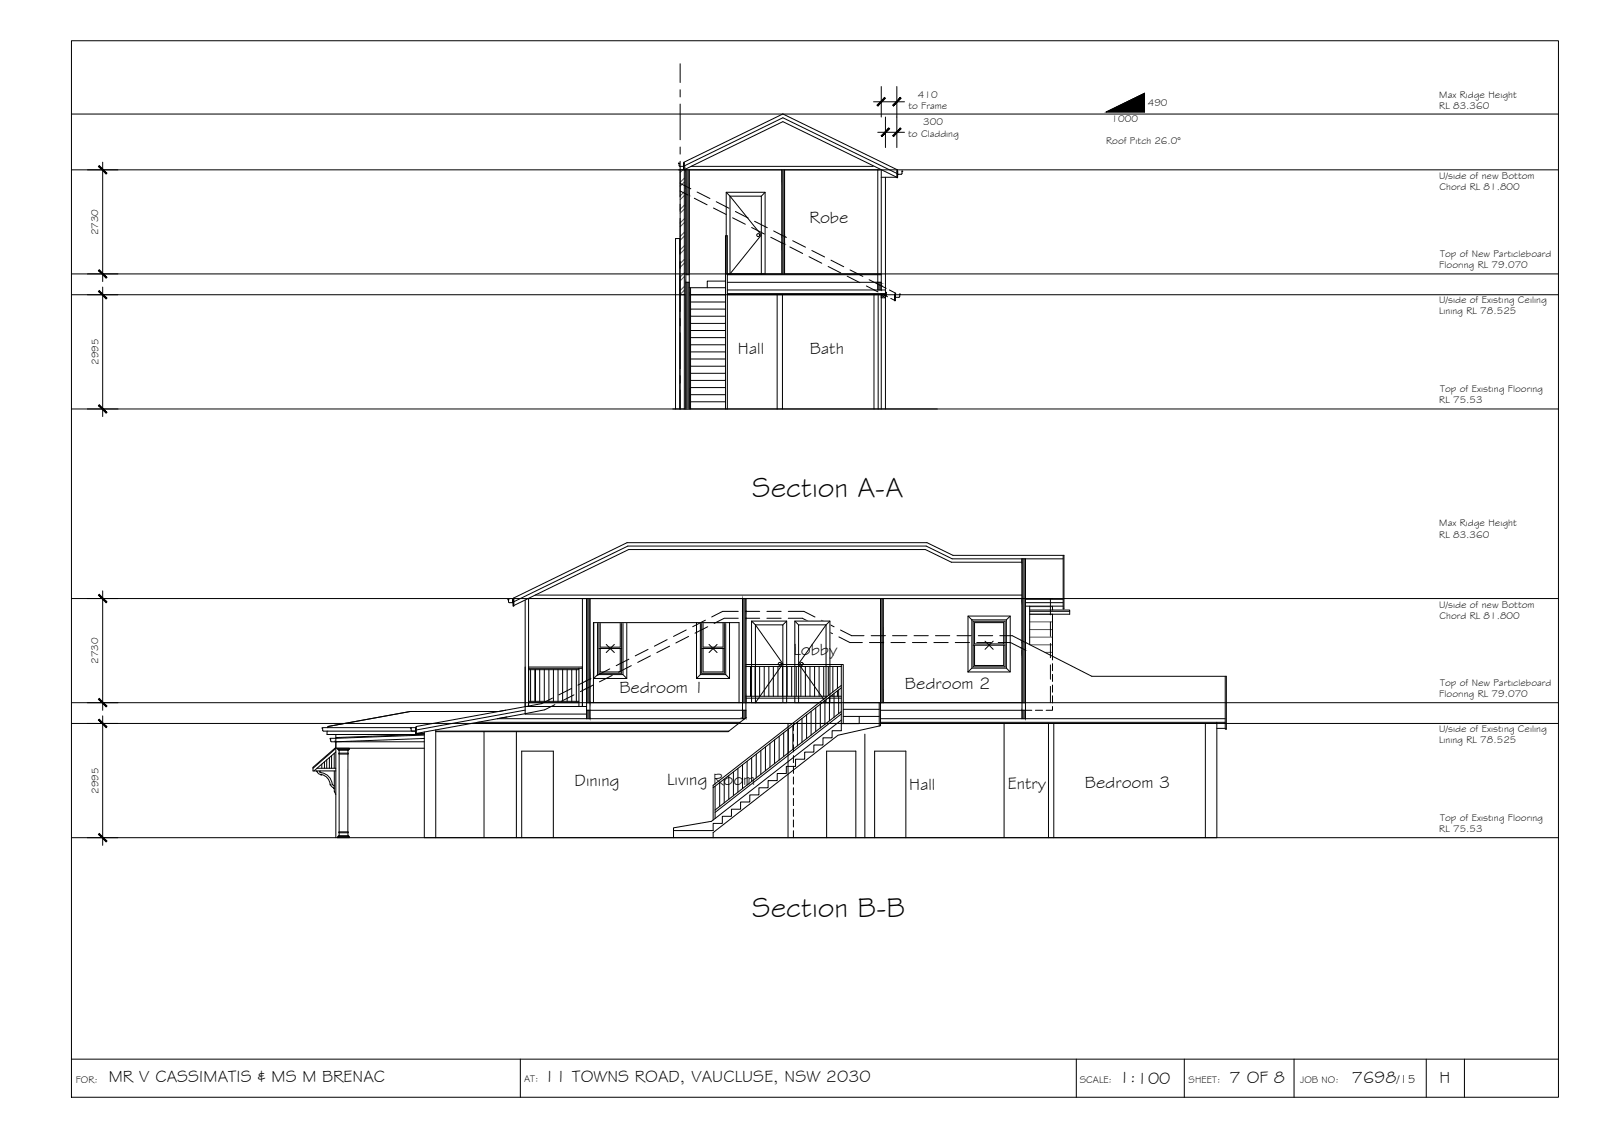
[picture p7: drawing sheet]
<svg xmlns="http://www.w3.org/2000/svg" width="420mm" height="297mm" viewBox="0 0 420 297" stroke-linecap="round" stroke-linejoin="round" font-family="sans-serif">
<!-- layer: MASK -->
<g fill="#fff" stroke="#fff" stroke-width=".26">
<path d="M151.8 175.2l.9 10v-10zM151.8 175.2l.9 10h-.9z"/>
<path d="M137.7 175.2l.9 10v-10zM137.7 175.2l.9 10h-.9z"/>
<path d="M137.7 174.9l15 .3v-.3zM137.7 174.9l15 .3h-15z"/>
<path d="M138.6 175.2l13.2 .4v-.4zM138.6 175.2l13.2 .4h-13.2z"/>
<path d="M138.6 183.9l13.2 .3v-.3zM138.6 183.9l13.2 .3h-13.2z"/>
<path d="M190.5 50.4l10.2 1v-1zM190.5 50.4l10.2 1h-10.2z"/>
<path d="M199.7 51.4l1 20.4v-20.4zM199.7 51.4l1 20.4h-1z"/>
<path d="M190.5 51.4l1 20.4v-20.4zM190.5 51.4l1 20.4h-1z"/>
<path d="M191.5 51.4l8.2 20.4v-20.4zM191.5 51.4l8.2 20.4h-8.2z"/>
<path d="M208.5 162.8l9.2 1v-1zM208.5 162.8l9.2 1h-9.2z"/>
<path d="M216.6 163.8l1.1 20.4v-20.4zM216.6 163.8l1.1 20.4h-1.1z"/>
<path d="M208.5 163.8l1 20.4v-20.4zM208.5 163.8l1 20.4h-1z"/>
<path d="M209.5 163.8l7.1 20.4v-20.4zM209.5 163.8l7.1 20.4h-7.1z"/>
<path d="M197.1 162.8l9.2 1v-1zM197.1 162.8l9.2 1h-9.2z"/>
<path d="M205.3 163.8l1 20.4v-20.4zM205.3 163.8l1 20.4h-1z"/>
<path d="M197.1 163.8l1 20.4v-20.4zM197.1 163.8l1 20.4h-1z"/>
<path d="M198.1 163.8l7.2 20.4v-20.4zM198.1 163.8l7.2 20.4h-7.2z"/>
<path d="M156.3 161.8l7.9 1.4v-1.4zM156.3 161.8l7.9 1.4h-7.9z"/>
<path d="M183.2 162l7.5 1.2v-1.2zM183.2 162l7.5 1.2h-7.5z"/>
</g>
<path d="M137.7 174.9h15v.3h-15zM137.7 175.2h.9v10h-.9zM138.6 175.2h13.2v.4h-13.2zM151.8 175.2h.9v10h-.9zM152.7 174.9h-15v.3h15M138.6 183.9h13.2v.3h-13.2z" fill="none" stroke="#fff" stroke-width=".26"/>
<!-- layer: NEWWORK -->
<g fill="none" stroke="#000" stroke-width=".26">
<path d="M178 44.5h52.9M178.1 43.4l.2 .2M178.2 42.8h-.3l.2 .2v.4M178.4 44.5v32.8M179.3 42.7v1.8h.2v-1.8h-.2v.9h-1M179.5 44.5v32.8M179.5 44.5l25.8-12.6 29.9 14.6h-4.1M179.5 43.5l25.8-12.6 29.9 14.6M179.5 42.7l-.1-.2 25.9-12.6 30.1 14.6-.2 .3M179.9 44.5v62.7M180.8 44.5v62.7M181.3 43.6h47.7"/>
<path d="M190.5 50.4l1 1M200.7 50.4l-1 1M205.1 44.5v27.3M205.8 44.5v27.3M230.2 44.5v31.5M231.1 44.5v31.5M235.4 44.8v1.8h-.2v-1.8h.2v.9l1.1-.1 .1-.5 .2-.2h-.3M179.9 71.8h.9M179.9 74h.9M179.9 72h.9M190.8 74h40.3M190.8 72h40.3"/>
<path d="M191.5 71.8h9.2v-21.4h-10.2v21.4h40.6M134.5 157.1v1.8h.2v-1.8h-.2v.9l-1.1-.1-.2-.7h.3M137.7 157.3v29.9h16.1M138.5 156.9h137.5M138.6 156.9v28.3M140.4 156h127.6M153.8 156.9v31.5M154.7 156.9v31.5M194.7 156.9v31.5M195.6 156.9v31.3l-4.6 3.6M230.9 156.9v27.3h38.1M231.6 156.9v27.3"/>
<path d="M268 146.5v41.9M268 147.4h-18.5l-6.8-3.3h-77.8l-30.2 14.7M269 146.5v41.9M269 158.9h9.8M269 158h9.8M269 157.1h9.8M270.1 159.9h10.5v1.1h-10.5M276 158.9v1M278.8 145.6v14h.2v-14h-29.1l-6.8-3.3h-78.6l-29.8 14.5v2.1M278.8 146.5h-29.1l-6.8-3.3h-78.2l-30 14.6M138.6 174.9h14.1v10.3M138.6 175.2h14.1"/>
<path d="M138.6 175.6h13.2M139.2 175.6v8.3M141.5 175.6v8.3M142.8 175.6v8.3M144 175.6v8.3M145.1 175.6v8.3M146.4 175.6v8.3M147.6 175.6v8.3M148.7 175.6v8.3M150 175.6v8.3M151.2 175.6v8.3M151.8 175.2v10"/>
<path d="M155.7 163.2v14.7h8.7v-14.7M156.7 162.5h6.7v14.4h-6.7zM156.7 176.9l-1 1M163.4 176.9l1 1M182.7 163.2v14.7h8.6v-14.7M183.7 162.5h6.6v14.4h-6.6zM183.7 176.9l-1 1M190.3 176.9l1 1M197.1 162.8l1 1M206.3 162.8l-1 1M208.5 162.8l1 1M217.7 162.8l-1.1 1"/>
<path d="M253.9 161.5h11.1v14.7h-11.1zM253.9 161.5l1 1M254.9 162.5h9v12.7h-9zM254.9 175.2l-1 1M263.9 175.2l1.1 1M265 161.5l-1.1 1M270.1 160.3h10.5M276 161v11M137.7 185.2h16.1M138.6 183.9h13.2M138.6 184.2h13.2M140.4 183.9v-8.3v8.3"/>
<path d="M153.8 184.2h66.8M153.8 186.2h41.8M155.6 184.2v-21h38.2v21M197.1 184.2v-21.4h9.2v21.4h-8.2M216.6 184.2h-8.1v-21.4h9.2v21.4M230.9 186.2h38.1"/>
</g>
<!-- layer: CEILING-FLOOR LINES -->
<path d="M18.7 29.9h390M18.7 44.5h390M18.7 77.3h390M18.7 71.8h390M18.7 107.2h390M18.7 156.9h390M18.7 184.2h390M18.7 189.7h390M18.7 219.6h390" fill="none" stroke="#000" stroke-width=".26"/>
<!-- layer: DOORS -->
<g fill="none" stroke="#000" stroke-width=".26">
<path d="M191.5 51.4l8.2 10.2-8.2 10.2v-20.4h8.2v20.4M198.1 163.8l7.2 10.2-7.2 10.2v-20.4h7.2v20.4M216.6 163.8l-7.1 10.2 7.1 10.2v-20.4h-7.1v20.4"/>
<circle cx="198.9" cy="61.6" r=".39"/>
<circle cx="204.5" cy="174.1" r=".39"/>
<circle cx="210.2" cy="174.1" r=".39"/>
</g>
<!-- layer: HATCH -->
<g fill="none" stroke="#545454" stroke-width=".26">
<path d="M179.1 44.5l-.7 .7M179.5 50.3l-1.1 1M179.5 47.7l-1.1 1.1M179.5 46.7l-1.1 1.1M179.5 53.8l-1.1 1.1M179.5 57.4l-1.1 1M179.5 51.3l-1.1 1M179.5 54.8l-1.1 1.1M179.5 58.3l-1.1 1.1M179.5 71.5l-1.1 1.1M179.5 60.9l-1.1 1.1M179.5 64.4l-1.1 1.1"/>
<path d="M179.5 68l-1.1 1.1M179.5 61.9l-1.1 1.1M179.5 65.4l-1.1 1.1M179.5 69l-1.1 1.1M179.5 75.1l-1.1 1.1M179.5 72.5l-1.1 1.1M179.5 76.1l-1.1 1.1M270.1 159h5.9M270.1 161.1h5.9M270.1 163h5.9M270.1 165.1h5.9M270.1 167h5.9"/>
<path d="M270.2 169.1h5.8M274.1 171h1.9"/>
</g>
<!-- layer: BORDER -->
<path d="M18.7 10.7h390v277h-390zM18.7 277.7h390M136.5 277.7v10M282.3 277.7v10M310.6 277.7v10M339.4 277.7v10M374.1 277.7v10M384.1 277.7v10" fill="none" stroke="#000" stroke-width=".26"/>
<!-- layer: DIMENSION -->
<g fill="none" stroke="#000" stroke-width=".26">
<path d="M229.1 26.7h8.1M230.2 34.7h7M231.1 22.7v8M232.2 30.7v8M235.2 22.7v16M22.9 44.5h8M26.9 42.5v31.3M22.9 77.3h8M22.9 71.8h8M26.9 75.3v33.9M22.9 107.2h8M22.9 156.9h8"/>
<path d="M26.9 154.9v31.3M22.9 189.7h8M22.9 184.2h8M26.9 187.7v33.9M22.9 219.6h8"/>
</g>
<!-- layer: 0 -->
<g fill="#000" stroke="#000" stroke-width=".26">
<path d="M232 25.6l-1.8 2.2 2-2zM232 25.6l-1.8 2.2-.2-.2z"/>
<path d="M233.1 33.6l-1.8 2.2 2-2zM233.1 33.6l-1.8 2.2-.2-.2z"/>
<path d="M234.1 35.6l.2 .2 1.8-2.2zM236.1 33.6l.2 .2-2 2z"/>
<path d="M234.1 27.6l.2 .2 1.8-2.2zM236.1 25.6l.2 .2-2 2z"/>
<path d="M25.8 43.6l2 2 .2-.2zM26 43.4l2 2-2.2-1.8z"/>
<path d="M26 70.7l-.2 .2 2.2 1.8zM25.8 70.9l2.2 1.8-.2 .2z"/>
<path d="M25.8 76.4l2 2 .2-.2zM26 76.2l2 2-2.2-1.8z"/>
<path d="M26 106.1l-.2 .2 2.2 1.8zM25.8 106.3l2.2 1.8-.2 .2z"/>
<path d="M25.8 156l2 2 .2-.2zM26 155.8l2 2-2.2-1.8z"/>
<path d="M26 183.1l-.2 .2 2.2 1.8zM25.8 183.3l2.2 1.8-.2 .2z"/>
<path d="M25.8 188.8l2 2 .2-.2zM26 188.6l2 2-2.2-1.8z"/>
<path d="M26 218.5l-.2 .2 2.2 1.8zM25.8 218.7l2.2 1.8-.2 .2z"/>
</g>
<!-- layer: TEXT -->
<path d="M290.2 29.4l10-4.9v4.9z" fill="#000" stroke="#000" stroke-width=".26"/>
<path d="M290.2 29.4l10-4.9v4.9z" fill="none" stroke="#000" stroke-width=".26"/>
<!-- layer: BOUNDARY -->
<g fill="none" stroke="#000" stroke-width=".26">
<path d="M178.4 16.7v4.9M178.4 23.5v1.9M178.4 27.3v9.4M178.4 38.5v1.9M178.4 42.3v9.4M178.4 53.5v1.9M178.4 57.3v9.3M178.4 68.5v1.9M178.4 72.3v9.4M178.4 83.5v1.9M178.4 87.3v9.4M178.4 98.5v1.9"/>
<path d="M178.4 102.3v4.9"/>
</g>
<!-- layer: EXISTING -->
<g fill="none" stroke="#000" stroke-width=".26">
<path d="M178.4 48.1l2.8 1.4M178.4 50.1l2 1M182.1 52l3.3 1.7M182.8 50.3l3.4 1.7M187.1 54.5l3.4 1.7M187.9 52.9l3.3 1.7M192.1 57.1l3.4 1.7M192.9 55.4l3.3 1.8M197.1 59.6l3.4 1.8M197.9 58l3.3 1.7M179.9 77.3v29.9M190.8 77.3h41.4l-1.1 .8"/>
<path d="M190.8 77.2h41.4M190.8 77h41.4M190.8 76h41.4M202.1 62.2l3.4 1.7M202.9 60.6l3.3 1.7M203.8 77.3v29.9M205.2 77.3v29.9M207.2 64.7l3.3 1.8M207.9 63.1l3.4 1.7M212.2 67.3l3.3 1.7M212.9 65.7l3.4 1.7M217.2 69.9l3.3 1.7"/>
<path d="M217.9 68.2l3.4 1.7M222.2 72.4l3.3 1.7M223 70.8l3.3 1.7M227.2 75l3.1 1.5M228 73.3l4.4 2.3M229.2 77.3v29.9M230.3 77.3v29.9M231.1 77l1.7 .8M231.7 77.3h-.6v.8h1.1v-.6v29.7M232.2 78.1l-1.1-.8v29.9M233.3 76l1.6 .9-.3 .2v1.8h.2v-1.8v.8h1.1l.3-.8h-.3M233.6 78.2l1 .5"/>
<path d="M176.5 107.2h69.3M177.2 107.2v-44.7h1.1v44.7M178.4 107.2v-29.9h1.1v29.9M154.9 177.9l-3.3 1.7M155.5 179.6l-3.3 1.7M159.9 175.4l-3.3 1.7M160.6 177.1l-3.4 1.7M164.9 172.8l-3.3 1.7M165.6 174.5l-3.4 1.7M170 170.3l-3.4 1.7M170.6 172l-3.4 1.7M175 167.7l-3.4 1.7"/>
<path d="M175.6 169.4l-3.3 1.7M180 165.2l-3.4 1.6M180.6 166.8l-3.3 1.8M185 162.6l-3.3 1.7M185.6 164.3l-3.3 1.7M193.6 162.1h-3.6l-2.7 1.3M193.6 160.3h-4.1l-2.8 1.4M195.5 160.3h3.7M195.5 162.1h3.7M201.1 160.3h3.8M201.1 162.1h3.8M206.7 160.3h4.1l2.9 1.5"/>
<path d="M206.7 162.1h3.7l2.9 1.5M215 164.4l3.3 1.7M215.4 162.6l3.4 1.7M220 167l2.9 1.5h3.3M220.4 165.2l3 1.5h3.2M228 168.5h3.8M228.5 166.7h3.7M233.7 168.5h3.7M234.1 166.7h3.8M239.3 168.5h3.7M239.7 166.7h3.8M244.9 168.5h3.8"/>
<path d="M245.3 166.7h3.8M250.5 168.5h3.8M251 166.7h3.7M256.2 168.5h3.7M256.6 166.7h3.8M261.8 168.5h3.2l4 1.9M262.2 166.7h3.3l20.8 10.6h35.3v13.9h-.3v-13.9M84.6 191.5l.2 .2M84.8 191.7h24.2M85.1 199.7v1.7M85.7 199.2v2.2M85.8 191.7v.9h23.4"/>
<path d="M86 190.8h-1.5l.1 .7M86 190.8h23M86.4 198.6v2.8M87 198.1v3.3M87.7 197.5v3.9M87.9 194.5h.1M88.1 196l-6 5.2v.9h6M88.1 192.6v27M88.1 196.2l-6 5.2M88.1 197.1l-5.8 5M88.5 196.2h3.1v.3h-3.1zM88.7 196.5l.2 .2h2.5l.1-.2"/>
<path d="M88.9 197.4v.3M88.9 197.7h2.4l-.1 20.4h-2.3zM88.9 196.8v.7h2.4M89 196.7l-.1 .1M91.2 196.7v.1M91.2 197.4v.3M91.3 196.8v.7M107.6 186.5l-21.6 4v.3M107.6 186.5h12.2M107.6 186.5l-21.6 4M109 190.8v.9l-1.1-.1-.3-.7h.3M109 190.8h.2v1.8h-.2z"/>
<path d="M111.3 194.5h-23.2v1.7h23.2M111.3 192.7l-24.8 1 .2 .1 .1 .6 1.3 .1 23.2-.9M111.3 192.5l-23.2 .9M114.3 191.4v28.2M114.3 191.7h76.9M114.3 191.8h76.7M123.6 189.7h95.9M125.3 189.4h68.8M126.9 191.8v27.8M132.6 186.2l-23.5 4.3 .1 .3M133 188l-23.8 4.3h2.1M135.4 191.8v27.8"/>
<path d="M137.7 186.2l-28.4 5.2M144.9 183l-2.9 1.5-11.2 2h-23.2M145.5 184.7l-2.6 1.4-12.4 2.3h64.8M149.9 180.5l-3.3 1.7M150.5 182.2l-3.3 1.7M206.7 189.7v29.9M208.1 189.7v1.8M208.1 192.5v1.8M208.1 195.3v1.8M208.1 198.1v1.9M226.8 192.5v27.1M230.9 189.7h88.2"/>
<path d="M230.9 189.4h90.4M230.9 188.4h90.4M263.3 189.7v29.9M275 189.7v29.9M276.4 189.7v29.9M316.1 189.7v29.9M319.1 189.4v30.2h-207.8v-27.7M319.1 191h2.2M83 202.1a1.76 1.76 0 0 0 1.3 1.1v-.1a2.82 2.82 0 0 1 2.3 2.5M83.1 201.4h5M83.8 202.3v.1a4.3 4.3 0 0 1 3.2 2.6l.1 .6 .6 .4M84 202.1l-.2 .2"/>
<path d="M84.4 200.3v1.1M86.6 205.6v.2h.2M86.8 205.8l.2 .5 .7 .4M87.7 202.1v5.4l.3 .7M88 208.2h.1M88.5 219.3h3.1v.3h-3.1zM88.7 219.3l.2-.2h2.5l.1 .2M88.9 218.1v.2M91.2 218.3h-2.3v.8M91.2 218.1l.1 1M136.8 219.6v-22.7h8.3v22.7M208.1 200.9v1.9"/>
<path d="M208.1 203.7v1.9M208.1 206.5v1.9M208.1 209.3v1.9M208.1 212.1v1.9M208.1 215v1.8M208.1 217.8v1.8M216.8 219.6v-22.7h7.7v22.7M229.4 219.6v-22.7h8.2v22.7"/>
</g>
<!-- layer: HATCH -->
<g fill="#545454" stroke="#545454" stroke-width=".26">
<path d="M153.8 156.9h.9v21.1z"/>
<path d="M153.8 178.5h.9v1.5z"/>
<path d="M179.9 44.5l.9 4.3v-4.3zM179.9 44.5l.9 4.3h-.9zM179.9 48.8l.9 .5v-.5zM179.9 48.8l.9 .5h-.9z"/>
<path d="M179.9 49.3l.9 1.5v-1.5zM179.9 49.3l.9 1.5h-.9zM179.9 50.8l.9 .5v-.5zM179.9 50.8l.9 .5h-.9z"/>
<path d="M205.1 44.5l.7 17.2v-17.2zM205.1 44.5l.7 17.2h-.7zM205.1 61.7l.7 .3v-.3zM205.1 61.7l.7 .3h-.7z"/>
<path d="M205.1 62l.7 1.7v-1.7zM205.1 62l.7 1.7h-.7zM205.1 63.7l.7 .3v-.3zM205.1 63.7l.7 .3h-.7z"/>
<path d="M205.1 64l.7 7.8v-7.8zM205.1 64l.7 7.8h-.7z"/>
<path d="M179.9 51.3l.9 20.5v-20.5zM179.9 51.3l.9 20.5h-.9z"/>
<path d="M230.2 74l.9 .3v-.3zM230.2 74l.9 .3h-.9zM230.2 74.3l.9 .5v-.5zM230.2 74.3l.9 .5h-.9z"/>
<path d="M230.2 74.8l.9 1.2v-1.2zM230.2 74.8l.9 1.2h-.9z"/>
<path d="M179.9 74l.9 3.3v-3.3zM179.9 74l.9 3.3h-.9z"/>
<path d="M179.9 77.3l.9 29.9v-29.9zM179.9 77.3l.9 29.9h-.9z"/>
<path d="M268 146.5l1 10.4v-10.4zM268 146.5l1 10.4h-1z"/>
<path d="M194.7 156.9l.9 3.4v-3.4zM194.7 156.9l.9 3.4h-.9z"/>
<path d="M194.7 160.3l.9 1.8v-1.8zM194.7 160.3l.9 1.8h-.9z"/>
<path d="M230.9 156.9l.7 9.8v-9.8zM230.9 156.9l.7 9.8h-.7z"/>
<path d="M268 156.9l1 11.1v-11.1zM268 156.9l1 11.1h-1zM268 168l1 .4v-.4zM268 168l1 .4h-1z"/>
<path d="M230.9 166.7l.7 1.8v-1.8zM230.9 166.7l.7 1.8h-.7z"/>
<path d="M268 168.4l1 1.6v-1.6zM268 168.4l1 1.6h-1zM268 170l1 .4v-.4zM268 170l1 .4h-1z"/>
<path d="M153.8 156.9v21.1h.9zM153.8 178h.9l-.9 .5zM153.8 178.5h.9v-.5z"/>
<path d="M153.8 178.5v1.5h.9zM153.8 180h.9l-.9 .5zM153.8 180.5h.9v-.5z"/>
<path d="M268 170.4l1 13.8v-13.8zM268 170.4l1 13.8h-1z"/>
<path d="M230.9 168.5l.7 15.7v-15.7zM230.9 168.5l.7 15.7h-.7z"/>
<path d="M194.7 162.1l.9 22.1v-22.1zM194.7 162.1l.9 22.1h-.9z"/>
<path d="M153.8 180.5l.9 3.7v-3.7zM153.8 180.5l.9 3.7h-.9z"/>
<path d="M194.7 186.2l.9 2v-2zM194.7 186.2l.9 2h-.9z"/>
<path d="M268 186.2l1 2.2v-2.2zM268 186.2l1 2.2h-1z"/>
<path d="M194.7 188.2l.6 .2 .3-.2zM194.7 188.2l.6 .2h-.6z"/>
<path d="M153.8 186.2l.9 2.2v-2.2zM153.8 186.2l.9 2.2h-.9z"/>
</g>
<!-- layer: STAIRS -->
<g fill="none" stroke="#000" stroke-width=".26">
<path d="M180.8 75.4h9.5M181.1 75.4v31.8M181.1 79.2h9.2M181.1 77.3h9.2M190.3 73.7h-4.8v1.7M181.1 99.7h9.2M181.1 97.9h9.2M181.1 96h9.2M181.1 94.1h9.2M181.1 92.3h9.2M181.1 90.4h9.2M181.1 88.5h9.2"/>
<path d="M181.1 86.6h9.2M181.1 84.8h9.2M181.1 82.9h9.2M181.1 81h9.2M181.1 105.3h9.2M181.1 103.5h9.2M181.1 101.6h9.2M190.3 107.2v-45.4h.5v45.4M195.6 174.2h25.6v15.5M195.6 174.7h25M196.8 174.7v7.8M198 174.7v7.8"/>
<path d="M199.2 174.7v7.8M200.4 174.7v7.8M201.6 174.7v7.8M202.8 174.7v7.8M204 174.7v7.8M205.2 174.7v7.8M206.4 174.7v7.8M207.6 174.7v7.8M208.8 174.7v7.8M210 174.7v7.8M211.2 174.7v7.8M212.4 174.7v7.8"/>
<path d="M213.6 174.7v7.8M214.8 174.7v7.8M216 174.7v7.8M217.2 174.7v7.6M218.4 174.7v6.7M219.6 174.7v5.8M220.6 174.2v17.4h-2.4v1.8h-2.4v1.9h-2.3v1.9h-2.5v1.8h-2.4v1.9h-2.4v1.9h-2.4v1.9h-2.3v1.8h-2.5v1.9h-2.4v1.9h-2.4v1.8h-2.4v1.9h-2.4v1.9h-2.4v1.9h-10.4M220.6 179.7l-33.6 26.2v9.1M195.6 182.5h21.4M195.6 183h20.8M195.9 199.6v6.2M197.1 198.6v6.3"/>
<path d="M198.3 197.7v6.2M199.5 196.8v6.2M200.8 195.8v6.3M201.9 194.9v6.2M203.1 194v6.2M204.4 193v6.3M205.5 192.1v6.2M206.7 191.2v6.2M207.9 190.2v6.3M209.1 189.3v6.2M210.3 188.4v6.2M211.5 187.4v6.2"/>
<path d="M212.7 186.5v6.2M213.9 185.6v6.2M215.1 184.6v6.3M216.4 183.7v6.2M217.2 183h3.4M217.5 182.7v6.3M217.8 182.5h2.8M218.4 182v.5M218.7 181.8v6.2M219.6 181.1v1.4M219.9 180.9v6.2M220.6 188.8l-34 26.5-10 1.7v.8"/>
<path d="M220.6 180.3l-33.6 26.2M220.6 186.6l-33.1 25.8M220.6 187.2l-33.1 25.8M221.2 184.2h9.7v6.1l-11.1 2.5-32.8 25.5v1.3M221.2 187.8h9.4M221.2 186h9.4M225.3 187.8v1.9h-4.7M230.6 184.2v6.1M176.6 217.8v1.8M187.5 206.1v8.5M188.8 205.2v6.2M189.9 204.3v6.2"/>
<path d="M191.1 203.3v6.2M192.3 202.4v6.2M193.5 201.5v6.2M194.7 200.5v6.2"/>
</g>
<!-- layer: INSULCLAD -->
<path d="M232.2 46.5v31h.3v-.9h-.3M152.7 156.9v28.3M270.1 158.9v10.1" fill="none" stroke="#000" stroke-width=".26"/>
<!-- layer: 0.13 -->
<g fill="none" stroke="#000" stroke-width=".26">
<path d="M275.5 156.9v4.3M275.5 163.1v3.7M275.5 168.7v3.7M275.5 174.3v3.8M275.5 180v4.2M276 172v1M276 174v1.8M276 176.8v1.9M276 179.6v1.9M269 186.2h1.6M271.6 186.2h1.8M276 185.2v1h-1.6"/>
<path d="M276 182.4v1.9"/>
</g>
<!-- layer: WINDOWS -->
<g fill="none" stroke="#000" stroke-width=".26">
<path d="M157.1 162.9h5.9v13.6h-5.9zM157.1 170h5.9M157.4 163.2h5.3v6.5h-5.3zM157.4 170v6.2h5.3v-6.2M159 168.9l1 1.1 1.1-1.1M159 171.1l1-1.1 1.1 1.1M184 162.9h6v13.6h-6zM184 170h6M184.4 163.2h5.2v6.5h-5.2zM184.4 170v6.2h5.2v-6.2M186 168.9l1 1.1 1.1-1.1M186 171.1l1-1.1 1.1 1.1"/>
<path d="M255.2 162.9h8.4v11.9h-8.4zM255.2 169.2h8.4M255.6 163.2h7.6v5.6h-7.6zM255.6 169.2v5.3h7.6v-5.3M258.3 168.1l1.1 1.1 1.1-1.1M258.3 170.2l1.1-1 1.1 1"/>
</g>
<g font-size="7.5">
<text x="197.3" y="130.2">Section A-A</text>
<text x="197.3" y="240.3">Section B-B</text>
</g>
<g font-size="4.5">
<text x="212.3" y="58.5">Robe</text>
<text x="193.5" y="92.9">Hall</text>
<text x="212.4" y="92.9">Bath</text>
<text x="208.1" y="171.7">Lobby</text>
<text x="162.4" y="181.6">Bedroom 1</text>
<text x="237.3" y="180.6">Bedroom 2</text>
<text x="150.7" y="206">Dining</text>
<text x="175" y="205.8">Living Room</text>
<text x="238.4" y="207.2">Hall</text>
<text x="264.3" y="206.7">Entry</text>
<text x="284.5" y="206.6">Bedroom 3</text>
<text x="28.5" y="283.8">MR V CASSIMATIS &amp; MS M BRENAC</text>
<text x="142.7" y="283.7">11 TOWNS ROAD, VAUCLUSE, NSW 2030</text>
<text x="293.5" y="284">1:100</text>
<text x="322.4" y="284">7 OF 8</text>
<text x="354.5" y="283.9">7698</text>
<text x="377.5" y="283.8">H</text>
</g>
<text font-size="3.2" x="366.4" y="283.9">/15</text>
<g font-size="2.6">
<text x="238.2" y="28.6">to Frame</text>
<text x="240.7" y="25.7">410</text>
<text x="301" y="27.7">490</text>
<text x="377.5" y="25.6">Max Ridge Height</text>
<text x="377.5" y="28.5">RL 83.360</text>
<text x="238.2" y="35.8">to Cladding</text>
<text x="242.2" y="32.9">300</text>
<text x="291.6" y="31.9">1000</text>
<text x="290.1" y="37.7">Roof Pitch 26.0°</text>
<text x="377.5" y="47">U/side of new Bottom</text>
<text x="377.6" y="49.9">Chord RL 81.800</text>
<text x="25.8" y="61.7" transform="rotate(-90 25.8 61.7)">2730</text>
<text x="377.5" y="70.3">Flooring RL 79.070</text>
<text x="377.7" y="67.3">Top of New Particleboard</text>
<text x="377.5" y="82.4">Lining RL 78.525</text>
<text x="377.5" y="79.5">U/side of Existing Ceiling</text>
<text x="25.9" y="95.7" transform="rotate(-90 25.9 95.7)">2995</text>
<text x="377.5" y="105.8">RL 75.53</text>
<text x="377.7" y="102.8">Top of Existing Flooring</text>
<text x="377.5" y="138">Max Ridge Height</text>
<text x="377.5" y="140.9">RL 83.360</text>
<text x="377.5" y="159.4">U/side of new Bottom</text>
<text x="377.6" y="162.3">Chord RL 81.800</text>
<text x="25.8" y="174.1" transform="rotate(-90 25.8 174.1)">2730</text>
<text x="377.7" y="179.7">Top of New Particleboard</text>
<text x="377.5" y="182.7">Flooring RL 79.070</text>
<text x="377.5" y="191.9">U/side of Existing Ceiling</text>
<text x="377.5" y="194.9">Lining RL 78.525</text>
<text x="25.9" y="208.1" transform="rotate(-90 25.9 208.1)">2995</text>
<text x="377.7" y="215.3">Top of Existing Flooring</text>
<text x="377.5" y="218.2">RL 75.53</text>
<text x="19.9" y="283.9">FOR:</text>
<text x="137.5" y="283.7">AT:</text>
<text x="283.2" y="284">SCALE:</text>
<text x="311.7" y="284">SHEET:</text>
<text x="341" y="284">JOB NO:</text>
</g>
</svg>
